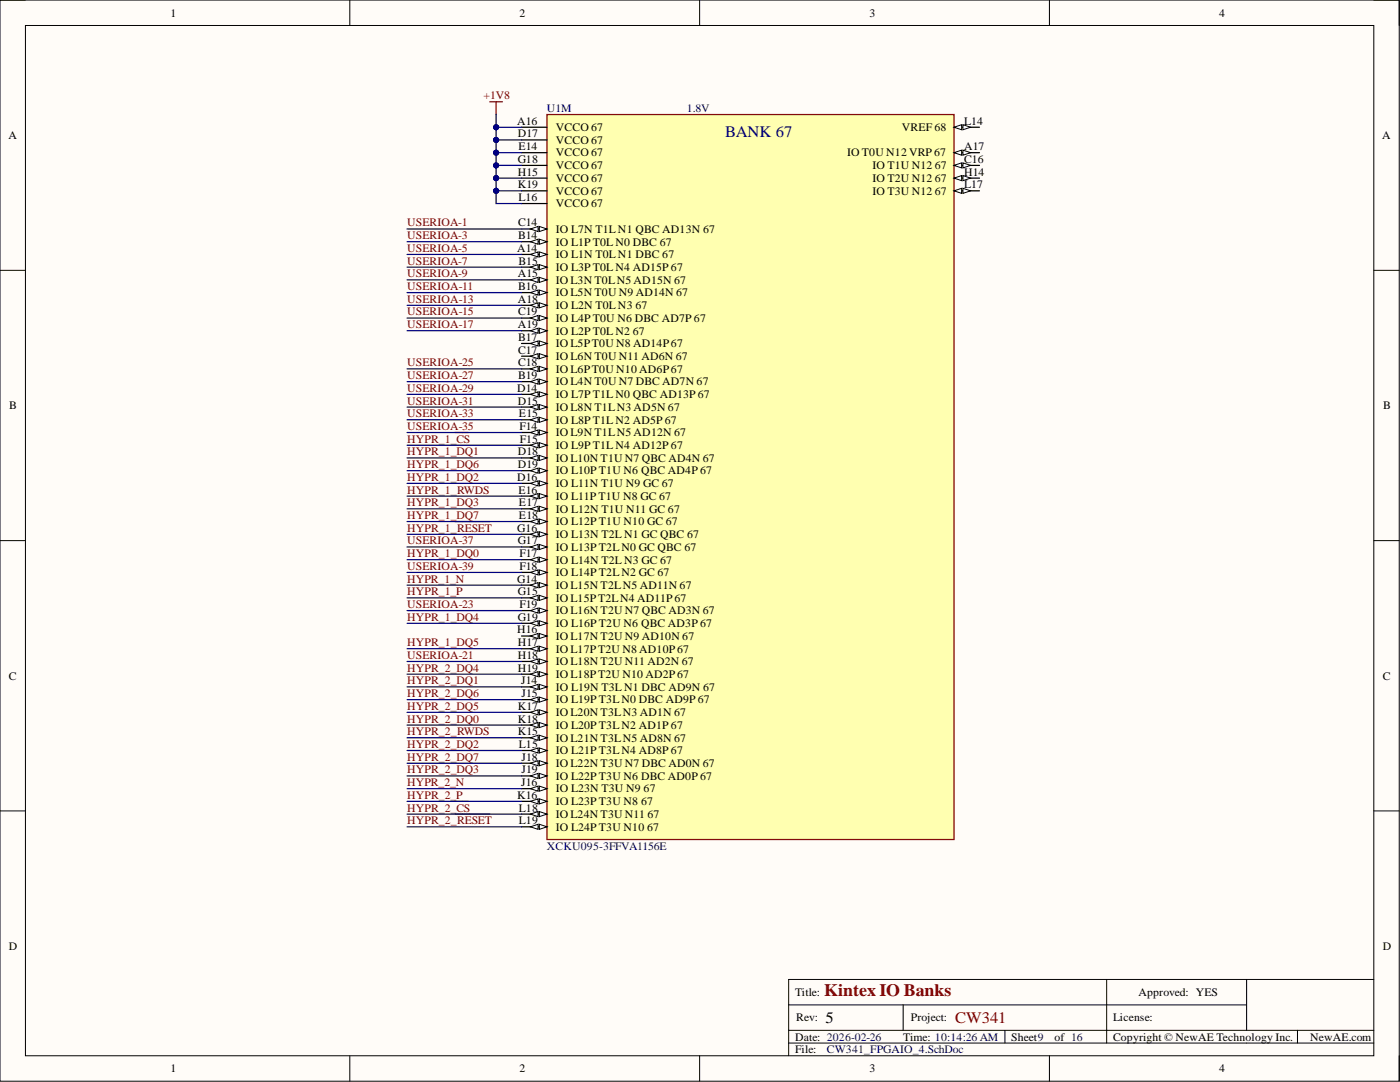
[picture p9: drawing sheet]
<svg xmlns="http://www.w3.org/2000/svg" width="279mm" height="216mm" viewBox="0 0 279 216" stroke-linecap="round" stroke-linejoin="round" font-family="sans-serif">
<path d="M0 0h279.2v215.7h-279.2z" fill-rule="evenodd" fill="#fffcf8"/>
<path d="M0 0h279.2v215.7h-279.2z" fill="none" stroke="#000" stroke-width=".2"/>
<path d="M5.1 5.1h269.1v205.6h-269.1z" fill-rule="evenodd" fill="#fffcf8"/>
<g fill="none" stroke="#000" stroke-width=".2">
<path d="M0 0h5.1M5.1 5.1h269.1v205.6h-269.1zM69.8 0v5.1M139.6 0v5.1M209.4 0v5.1M274.2 0h5v5.1M0 53.9h5.1M274.2 53.9h5M0 107.9h5.1M274.2 107.9h5M0 161.8h5.1M274.2 161.8h5"/>
<path d="M220.9 195.4v12.7M248.8 195.4v10.2M274.2 195.4h-116.8v15.3M69.8 210.7v5M139.6 210.7v5M157.4 200.5h91.4M157.4 208.1h116.8M157.4 205.6h116.8M180.2 200.5v5.1M200.6 205.6v2.5M209.4 210.7v5M258.9 205.6v2.5"/>
<path d="M279.2 210.7v5"/>
</g>
<path d="M97.7 20.3h2.6M99 20.3v2.6M90.8 86.3h2.7M90.8 104.1h6.9M90.8 159.9h2.7M90.8 162.4h6.9" fill="none" stroke="#800000" stroke-width=".25"/>
<path d="M109.2 22.9h81.2v144.6h-81.2z" fill-rule="evenodd" fill="#ffffb0"/>
<path d="M109.2 22.9h81.2v144.6h-81.2z" fill="none" stroke="#800000" stroke-width=".25"/>
<path d="M104.1 25.4h5.1M104.1 27.9h5.1M104.1 30.5h5.1M104.1 33h5.1M104.1 35.5h5.1M104.1 38.1h5.1M104.1 40.6h5.1M104.1 45.7h5.1" fill="none" stroke="#000" stroke-width=".25"/>
<path d="M107.6 45.2l1.6 .5-1.6 .5z" fill="#f8fcff"/>
<path d="M107.6 45.2l1.6 .5-1.6 .5z" fill="none" stroke="#000" stroke-width=".2"/>
<path d="M105.9 45.7l1.5-.5v1z" fill="#f8fcff"/>
<path d="M105.9 45.7l1.5-.5v1z" fill="none" stroke="#000" stroke-width=".2"/>
<path d="M104.1 48.2h5.1" fill="none" stroke="#000" stroke-width=".25"/>
<path d="M107.6 47.7l1.6 .5-1.6 .5z" fill="#f8fcff"/>
<path d="M107.6 47.7l1.6 .5-1.6 .5z" fill="none" stroke="#000" stroke-width=".2"/>
<path d="M105.9 48.2l1.5-.5v1z" fill="#f8fcff"/>
<path d="M105.9 48.2l1.5-.5v1z" fill="none" stroke="#000" stroke-width=".2"/>
<path d="M104.1 50.8h5.1" fill="none" stroke="#000" stroke-width=".25"/>
<path d="M107.6 50.3l1.6 .5-1.6 .5z" fill="#f8fcff"/>
<path d="M107.6 50.3l1.6 .5-1.6 .5z" fill="none" stroke="#000" stroke-width=".2"/>
<path d="M105.9 50.8l1.5-.5v1z" fill="#f8fcff"/>
<path d="M105.9 50.8l1.5-.5v1z" fill="none" stroke="#000" stroke-width=".2"/>
<path d="M104.1 53.3h5.1" fill="none" stroke="#000" stroke-width=".25"/>
<path d="M107.6 52.8l1.6 .5-1.6 .5z" fill="#f8fcff"/>
<path d="M107.6 52.8l1.6 .5-1.6 .5z" fill="none" stroke="#000" stroke-width=".2"/>
<path d="M105.9 53.3l1.5-.5v1z" fill="#f8fcff"/>
<path d="M105.9 53.3l1.5-.5v1z" fill="none" stroke="#000" stroke-width=".2"/>
<path d="M104.1 55.8h5.1" fill="none" stroke="#000" stroke-width=".25"/>
<path d="M107.6 55.3l1.6 .5-1.6 .6z" fill="#f8fcff"/>
<path d="M107.6 55.3l1.6 .5-1.6 .6z" fill="none" stroke="#000" stroke-width=".2"/>
<path d="M105.9 55.8l1.5-.5v1.1z" fill="#f8fcff"/>
<path d="M105.9 55.8l1.5-.5v1.1z" fill="none" stroke="#000" stroke-width=".2"/>
<path d="M104.1 58.4h5.1" fill="none" stroke="#000" stroke-width=".25"/>
<path d="M107.6 57.9l1.6 .5-1.6 .5z" fill="#f8fcff"/>
<path d="M107.6 57.9l1.6 .5-1.6 .5z" fill="none" stroke="#000" stroke-width=".2"/>
<path d="M105.9 58.4l1.5-.5v1z" fill="#f8fcff"/>
<path d="M105.9 58.4l1.5-.5v1z" fill="none" stroke="#000" stroke-width=".2"/>
<path d="M104.1 60.9h5.1" fill="none" stroke="#000" stroke-width=".25"/>
<path d="M107.6 60.4l1.6 .5-1.6 .5z" fill="#f8fcff"/>
<path d="M107.6 60.4l1.6 .5-1.6 .5z" fill="none" stroke="#000" stroke-width=".2"/>
<path d="M105.9 60.9l1.5-.5v1z" fill="#f8fcff"/>
<path d="M105.9 60.9l1.5-.5v1z" fill="none" stroke="#000" stroke-width=".2"/>
<path d="M104.1 63.5h5.1" fill="none" stroke="#000" stroke-width=".25"/>
<path d="M107.6 63l1.6 .5-1.6 .5z" fill="#f8fcff"/>
<path d="M107.6 63l1.6 .5-1.6 .5z" fill="none" stroke="#000" stroke-width=".2"/>
<path d="M105.9 63.5l1.5-.5v1z" fill="#f8fcff"/>
<path d="M105.9 63.5l1.5-.5v1z" fill="none" stroke="#000" stroke-width=".2"/>
<path d="M104.1 66h5.1" fill="none" stroke="#000" stroke-width=".25"/>
<path d="M107.6 65.5l1.6 .5-1.6 .5z" fill="#f8fcff"/>
<path d="M107.6 65.5l1.6 .5-1.6 .5z" fill="none" stroke="#000" stroke-width=".2"/>
<path d="M105.9 66l1.5-.5v1z" fill="#f8fcff"/>
<path d="M105.9 66l1.5-.5v1z" fill="none" stroke="#000" stroke-width=".2"/>
<path d="M104.1 68.5h5.1" fill="none" stroke="#000" stroke-width=".25"/>
<path d="M107.6 68l1.6 .5-1.6 .5z" fill="#f8fcff"/>
<path d="M107.6 68l1.6 .5-1.6 .5z" fill="none" stroke="#000" stroke-width=".2"/>
<path d="M105.9 68.5l1.5-.5v1z" fill="#f8fcff"/>
<path d="M105.9 68.5l1.5-.5v1z" fill="none" stroke="#000" stroke-width=".2"/>
<path d="M104.1 71.1h5.1" fill="none" stroke="#000" stroke-width=".25"/>
<path d="M107.6 70.6l1.6 .5-1.6 .5z" fill="#f8fcff"/>
<path d="M107.6 70.6l1.6 .5-1.6 .5z" fill="none" stroke="#000" stroke-width=".2"/>
<path d="M105.9 71.1l1.5-.5v1z" fill="#f8fcff"/>
<path d="M105.9 71.1l1.5-.5v1z" fill="none" stroke="#000" stroke-width=".2"/>
<path d="M104.1 73.6h5.1" fill="none" stroke="#000" stroke-width=".25"/>
<path d="M107.6 73.1l1.6 .5-1.6 .5z" fill="#f8fcff"/>
<path d="M107.6 73.1l1.6 .5-1.6 .5z" fill="none" stroke="#000" stroke-width=".2"/>
<path d="M105.9 73.6l1.5-.5v1z" fill="#f8fcff"/>
<path d="M105.9 73.6l1.5-.5v1z" fill="none" stroke="#000" stroke-width=".2"/>
<path d="M104.1 76.1h5.1" fill="none" stroke="#000" stroke-width=".25"/>
<path d="M107.6 75.6l1.6 .5-1.6 .6z" fill="#f8fcff"/>
<path d="M107.6 75.6l1.6 .5-1.6 .6z" fill="none" stroke="#000" stroke-width=".2"/>
<path d="M105.9 76.1l1.5-.5v1.1z" fill="#f8fcff"/>
<path d="M105.9 76.1l1.5-.5v1.1z" fill="none" stroke="#000" stroke-width=".2"/>
<path d="M104.1 78.7h5.1" fill="none" stroke="#000" stroke-width=".25"/>
<path d="M107.6 78.2l1.6 .5-1.6 .5z" fill="#f8fcff"/>
<path d="M107.6 78.2l1.6 .5-1.6 .5z" fill="none" stroke="#000" stroke-width=".2"/>
<path d="M105.9 78.7l1.5-.5v1z" fill="#f8fcff"/>
<path d="M105.9 78.7l1.5-.5v1z" fill="none" stroke="#000" stroke-width=".2"/>
<path d="M104.1 81.2h5.1" fill="none" stroke="#000" stroke-width=".25"/>
<path d="M107.6 80.7l1.6 .5-1.6 .5z" fill="#f8fcff"/>
<path d="M107.6 80.7l1.6 .5-1.6 .5z" fill="none" stroke="#000" stroke-width=".2"/>
<path d="M105.9 81.2l1.5-.5v1z" fill="#f8fcff"/>
<path d="M105.9 81.2l1.5-.5v1z" fill="none" stroke="#000" stroke-width=".2"/>
<path d="M104.1 83.8h5.1" fill="none" stroke="#000" stroke-width=".25"/>
<path d="M107.6 83.3l1.6 .5-1.6 .5z" fill="#f8fcff"/>
<path d="M107.6 83.3l1.6 .5-1.6 .5z" fill="none" stroke="#000" stroke-width=".2"/>
<path d="M105.9 83.8l1.5-.5v1z" fill="#f8fcff"/>
<path d="M105.9 83.8l1.5-.5v1z" fill="none" stroke="#000" stroke-width=".2"/>
<path d="M104.1 86.3h5.1" fill="none" stroke="#000" stroke-width=".25"/>
<path d="M107.6 85.8l1.6 .5-1.6 .5z" fill="#f8fcff"/>
<path d="M107.6 85.8l1.6 .5-1.6 .5z" fill="none" stroke="#000" stroke-width=".2"/>
<path d="M105.9 86.3l1.5-.5v1z" fill="#f8fcff"/>
<path d="M105.9 86.3l1.5-.5v1z" fill="none" stroke="#000" stroke-width=".2"/>
<path d="M104.1 88.8h5.1" fill="none" stroke="#000" stroke-width=".25"/>
<path d="M107.6 88.3l1.6 .5-1.6 .5z" fill="#f8fcff"/>
<path d="M107.6 88.3l1.6 .5-1.6 .5z" fill="none" stroke="#000" stroke-width=".2"/>
<path d="M105.9 88.8l1.5-.5v1z" fill="#f8fcff"/>
<path d="M105.9 88.8l1.5-.5v1z" fill="none" stroke="#000" stroke-width=".2"/>
<path d="M104.1 91.4h5.1" fill="none" stroke="#000" stroke-width=".25"/>
<path d="M107.6 90.9l1.6 .5-1.6 .5z" fill="#f8fcff"/>
<path d="M107.6 90.9l1.6 .5-1.6 .5z" fill="none" stroke="#000" stroke-width=".2"/>
<path d="M105.9 91.4l1.5-.5v1z" fill="#f8fcff"/>
<path d="M105.9 91.4l1.5-.5v1z" fill="none" stroke="#000" stroke-width=".2"/>
<path d="M104.1 93.9h5.1" fill="none" stroke="#000" stroke-width=".25"/>
<path d="M107.6 93.4l1.6 .5-1.6 .5z" fill="#f8fcff"/>
<path d="M107.6 93.4l1.6 .5-1.6 .5z" fill="none" stroke="#000" stroke-width=".2"/>
<path d="M105.9 93.9l1.5-.5v1z" fill="#f8fcff"/>
<path d="M105.9 93.9l1.5-.5v1z" fill="none" stroke="#000" stroke-width=".2"/>
<path d="M104.1 96.5h5.1" fill="none" stroke="#000" stroke-width=".25"/>
<path d="M107.6 95.9l1.6 .6-1.6 .5z" fill="#f8fcff"/>
<path d="M107.6 95.9l1.6 .6-1.6 .5z" fill="none" stroke="#000" stroke-width=".2"/>
<path d="M105.9 96.5l1.5-.6v1.1z" fill="#f8fcff"/>
<path d="M105.9 96.5l1.5-.6v1.1z" fill="none" stroke="#000" stroke-width=".2"/>
<path d="M104.1 99h5.1" fill="none" stroke="#000" stroke-width=".25"/>
<path d="M107.6 98.5l1.6 .5-1.6 .5z" fill="#f8fcff"/>
<path d="M107.6 98.5l1.6 .5-1.6 .5z" fill="none" stroke="#000" stroke-width=".2"/>
<path d="M105.9 99l1.5-.5v1z" fill="#f8fcff"/>
<path d="M105.9 99l1.5-.5v1z" fill="none" stroke="#000" stroke-width=".2"/>
<path d="M104.1 101.5h5.1" fill="none" stroke="#000" stroke-width=".25"/>
<path d="M107.6 101l1.6 .5-1.6 .5z" fill="#f8fcff"/>
<path d="M107.6 101l1.6 .5-1.6 .5z" fill="none" stroke="#000" stroke-width=".2"/>
<path d="M105.9 101.5l1.5-.5v1z" fill="#f8fcff"/>
<path d="M105.9 101.5l1.5-.5v1z" fill="none" stroke="#000" stroke-width=".2"/>
<path d="M104.1 104.1h5.1" fill="none" stroke="#000" stroke-width=".25"/>
<path d="M107.6 103.6l1.6 .5-1.6 .5z" fill="#f8fcff"/>
<path d="M107.6 103.6l1.6 .5-1.6 .5z" fill="none" stroke="#000" stroke-width=".2"/>
<path d="M105.9 104.1l1.5-.5v1z" fill="#f8fcff"/>
<path d="M105.9 104.1l1.5-.5v1z" fill="none" stroke="#000" stroke-width=".2"/>
<path d="M104.1 106.6h5.1" fill="none" stroke="#000" stroke-width=".25"/>
<path d="M107.6 106.1l1.6 .5-1.6 .5z" fill="#f8fcff"/>
<path d="M107.6 106.1l1.6 .5-1.6 .5z" fill="none" stroke="#000" stroke-width=".2"/>
<path d="M105.9 106.6l1.5-.5v1z" fill="#f8fcff"/>
<path d="M105.9 106.6l1.5-.5v1z" fill="none" stroke="#000" stroke-width=".2"/>
<path d="M104.1 109.1h5.1" fill="none" stroke="#000" stroke-width=".25"/>
<path d="M107.6 108.6l1.6 .5-1.6 .6z" fill="#f8fcff"/>
<path d="M107.6 108.6l1.6 .5-1.6 .6z" fill="none" stroke="#000" stroke-width=".2"/>
<path d="M105.9 109.1l1.5-.5v1.1z" fill="#f8fcff"/>
<path d="M105.9 109.1l1.5-.5v1.1z" fill="none" stroke="#000" stroke-width=".2"/>
<path d="M104.1 111.7h5.1" fill="none" stroke="#000" stroke-width=".25"/>
<path d="M107.6 111.2l1.6 .5-1.6 .5z" fill="#f8fcff"/>
<path d="M107.6 111.2l1.6 .5-1.6 .5z" fill="none" stroke="#000" stroke-width=".2"/>
<path d="M105.9 111.7l1.5-.5v1z" fill="#f8fcff"/>
<path d="M105.9 111.7l1.5-.5v1z" fill="none" stroke="#000" stroke-width=".2"/>
<path d="M104.1 114.2h5.1" fill="none" stroke="#000" stroke-width=".25"/>
<path d="M107.6 113.7l1.6 .5-1.6 .5z" fill="#f8fcff"/>
<path d="M107.6 113.7l1.6 .5-1.6 .5z" fill="none" stroke="#000" stroke-width=".2"/>
<path d="M105.9 114.2l1.5-.5v1z" fill="#f8fcff"/>
<path d="M105.9 114.2l1.5-.5v1z" fill="none" stroke="#000" stroke-width=".2"/>
<path d="M104.1 116.8h5.1" fill="none" stroke="#000" stroke-width=".25"/>
<path d="M107.6 116.3l1.6 .5-1.6 .5z" fill="#f8fcff"/>
<path d="M107.6 116.3l1.6 .5-1.6 .5z" fill="none" stroke="#000" stroke-width=".2"/>
<path d="M105.9 116.8l1.5-.5v1z" fill="#f8fcff"/>
<path d="M105.9 116.8l1.5-.5v1z" fill="none" stroke="#000" stroke-width=".2"/>
<path d="M104.1 119.3h5.1" fill="none" stroke="#000" stroke-width=".25"/>
<path d="M107.6 118.8l1.6 .5-1.6 .5z" fill="#f8fcff"/>
<path d="M107.6 118.8l1.6 .5-1.6 .5z" fill="none" stroke="#000" stroke-width=".2"/>
<path d="M105.9 119.3l1.5-.5v1z" fill="#f8fcff"/>
<path d="M105.9 119.3l1.5-.5v1z" fill="none" stroke="#000" stroke-width=".2"/>
<path d="M104.1 121.8h5.1" fill="none" stroke="#000" stroke-width=".25"/>
<path d="M107.6 121.3l1.6 .5-1.6 .5z" fill="#f8fcff"/>
<path d="M107.6 121.3l1.6 .5-1.6 .5z" fill="none" stroke="#000" stroke-width=".2"/>
<path d="M105.9 121.8l1.5-.5v1z" fill="#f8fcff"/>
<path d="M105.9 121.8l1.5-.5v1z" fill="none" stroke="#000" stroke-width=".2"/>
<path d="M104.1 124.4h5.1" fill="none" stroke="#000" stroke-width=".25"/>
<path d="M107.6 123.9l1.6 .5-1.6 .5z" fill="#f8fcff"/>
<path d="M107.6 123.9l1.6 .5-1.6 .5z" fill="none" stroke="#000" stroke-width=".2"/>
<path d="M105.9 124.4l1.5-.5v1z" fill="#f8fcff"/>
<path d="M105.9 124.4l1.5-.5v1z" fill="none" stroke="#000" stroke-width=".2"/>
<path d="M104.1 126.9h5.1" fill="none" stroke="#000" stroke-width=".25"/>
<path d="M107.6 126.4l1.6 .5-1.6 .5z" fill="#f8fcff"/>
<path d="M107.6 126.4l1.6 .5-1.6 .5z" fill="none" stroke="#000" stroke-width=".2"/>
<path d="M105.9 126.9l1.5-.5v1z" fill="#f8fcff"/>
<path d="M105.9 126.9l1.5-.5v1z" fill="none" stroke="#000" stroke-width=".2"/>
<path d="M104.1 129.4h5.1" fill="none" stroke="#000" stroke-width=".25"/>
<path d="M107.6 128.9l1.6 .5-1.6 .6z" fill="#f8fcff"/>
<path d="M107.6 128.9l1.6 .5-1.6 .6z" fill="none" stroke="#000" stroke-width=".2"/>
<path d="M105.9 129.4l1.5-.5v1.1z" fill="#f8fcff"/>
<path d="M105.9 129.4l1.5-.5v1.1z" fill="none" stroke="#000" stroke-width=".2"/>
<path d="M104.1 132h5.1" fill="none" stroke="#000" stroke-width=".25"/>
<path d="M107.6 131.5l1.6 .5-1.6 .5z" fill="#f8fcff"/>
<path d="M107.6 131.5l1.6 .5-1.6 .5z" fill="none" stroke="#000" stroke-width=".2"/>
<path d="M105.9 132l1.5-.5v1z" fill="#f8fcff"/>
<path d="M105.9 132l1.5-.5v1z" fill="none" stroke="#000" stroke-width=".2"/>
<path d="M104.1 134.5h5.1" fill="none" stroke="#000" stroke-width=".25"/>
<path d="M107.6 134l1.6 .5-1.6 .5z" fill="#f8fcff"/>
<path d="M107.6 134l1.6 .5-1.6 .5z" fill="none" stroke="#000" stroke-width=".2"/>
<path d="M105.9 134.5l1.5-.5v1z" fill="#f8fcff"/>
<path d="M105.9 134.5l1.5-.5v1z" fill="none" stroke="#000" stroke-width=".2"/>
<path d="M104.1 137.1h5.1" fill="none" stroke="#000" stroke-width=".25"/>
<path d="M107.6 136.6l1.6 .5-1.6 .5z" fill="#f8fcff"/>
<path d="M107.6 136.6l1.6 .5-1.6 .5z" fill="none" stroke="#000" stroke-width=".2"/>
<path d="M105.9 137.1l1.5-.5v1z" fill="#f8fcff"/>
<path d="M105.9 137.1l1.5-.5v1z" fill="none" stroke="#000" stroke-width=".2"/>
<path d="M104.1 139.6h5.1" fill="none" stroke="#000" stroke-width=".25"/>
<path d="M107.6 139.1l1.6 .5-1.6 .5z" fill="#f8fcff"/>
<path d="M107.6 139.1l1.6 .5-1.6 .5z" fill="none" stroke="#000" stroke-width=".2"/>
<path d="M105.9 139.6l1.5-.5v1z" fill="#f8fcff"/>
<path d="M105.9 139.6l1.5-.5v1z" fill="none" stroke="#000" stroke-width=".2"/>
<path d="M104.1 142.1h5.1" fill="none" stroke="#000" stroke-width=".25"/>
<path d="M107.6 141.6l1.6 .5-1.6 .5z" fill="#f8fcff"/>
<path d="M107.6 141.6l1.6 .5-1.6 .5z" fill="none" stroke="#000" stroke-width=".2"/>
<path d="M105.9 142.1l1.5-.5v1z" fill="#f8fcff"/>
<path d="M105.9 142.1l1.5-.5v1z" fill="none" stroke="#000" stroke-width=".2"/>
<path d="M104.1 144.7h5.1" fill="none" stroke="#000" stroke-width=".25"/>
<path d="M107.6 144.2l1.6 .5-1.6 .5z" fill="#f8fcff"/>
<path d="M107.6 144.2l1.6 .5-1.6 .5z" fill="none" stroke="#000" stroke-width=".2"/>
<path d="M105.9 144.7l1.5-.5v1z" fill="#f8fcff"/>
<path d="M105.9 144.7l1.5-.5v1z" fill="none" stroke="#000" stroke-width=".2"/>
<path d="M104.1 147.2h5.1" fill="none" stroke="#000" stroke-width=".25"/>
<path d="M107.6 146.7l1.6 .5-1.6 .5z" fill="#f8fcff"/>
<path d="M107.6 146.7l1.6 .5-1.6 .5z" fill="none" stroke="#000" stroke-width=".2"/>
<path d="M105.9 147.2l1.5-.5v1z" fill="#f8fcff"/>
<path d="M105.9 147.2l1.5-.5v1z" fill="none" stroke="#000" stroke-width=".2"/>
<path d="M104.1 149.8h5.1" fill="none" stroke="#000" stroke-width=".25"/>
<path d="M107.6 149.2l1.6 .6-1.6 .5z" fill="#f8fcff"/>
<path d="M107.6 149.2l1.6 .6-1.6 .5z" fill="none" stroke="#000" stroke-width=".2"/>
<path d="M105.9 149.8l1.5-.6v1.1z" fill="#f8fcff"/>
<path d="M105.9 149.8l1.5-.6v1.1z" fill="none" stroke="#000" stroke-width=".2"/>
<path d="M104.1 152.3h5.1" fill="none" stroke="#000" stroke-width=".25"/>
<path d="M107.6 151.8l1.6 .5-1.6 .5z" fill="#f8fcff"/>
<path d="M107.6 151.8l1.6 .5-1.6 .5z" fill="none" stroke="#000" stroke-width=".2"/>
<path d="M105.9 152.3l1.5-.5v1z" fill="#f8fcff"/>
<path d="M105.9 152.3l1.5-.5v1z" fill="none" stroke="#000" stroke-width=".2"/>
<path d="M104.1 154.8h5.1" fill="none" stroke="#000" stroke-width=".25"/>
<path d="M107.6 154.3l1.6 .5-1.6 .5z" fill="#f8fcff"/>
<path d="M107.6 154.3l1.6 .5-1.6 .5z" fill="none" stroke="#000" stroke-width=".2"/>
<path d="M105.9 154.8l1.5-.5v1z" fill="#f8fcff"/>
<path d="M105.9 154.8l1.5-.5v1z" fill="none" stroke="#000" stroke-width=".2"/>
<path d="M104.1 157.4h5.1" fill="none" stroke="#000" stroke-width=".25"/>
<path d="M107.6 156.9l1.6 .5-1.6 .5z" fill="#f8fcff"/>
<path d="M107.6 156.9l1.6 .5-1.6 .5z" fill="none" stroke="#000" stroke-width=".2"/>
<path d="M105.9 157.4l1.5-.5v1z" fill="#f8fcff"/>
<path d="M105.9 157.4l1.5-.5v1z" fill="none" stroke="#000" stroke-width=".2"/>
<path d="M104.1 159.9h5.1" fill="none" stroke="#000" stroke-width=".25"/>
<path d="M107.6 159.4l1.6 .5-1.6 .5z" fill="#f8fcff"/>
<path d="M107.6 159.4l1.6 .5-1.6 .5z" fill="none" stroke="#000" stroke-width=".2"/>
<path d="M105.9 159.9l1.5-.5v1z" fill="#f8fcff"/>
<path d="M105.9 159.9l1.5-.5v1z" fill="none" stroke="#000" stroke-width=".2"/>
<path d="M104.1 162.4h5.1" fill="none" stroke="#000" stroke-width=".25"/>
<path d="M107.6 161.9l1.6 .5-1.6 .6z" fill="#f8fcff"/>
<path d="M107.6 161.9l1.6 .5-1.6 .6z" fill="none" stroke="#000" stroke-width=".2"/>
<path d="M105.9 162.4l1.5-.5v1.1z" fill="#f8fcff"/>
<path d="M105.9 162.4l1.5-.5v1.1z" fill="none" stroke="#000" stroke-width=".2"/>
<path d="M104.1 165h5.1" fill="none" stroke="#000" stroke-width=".25"/>
<path d="M107.6 164.5l1.6 .5-1.6 .5z" fill="#f8fcff"/>
<path d="M107.6 164.5l1.6 .5-1.6 .5z" fill="none" stroke="#000" stroke-width=".2"/>
<path d="M105.9 165l1.5-.5v1z" fill="#f8fcff"/>
<path d="M105.9 165l1.5-.5v1z" fill="none" stroke="#000" stroke-width=".2"/>
<path d="M190.4 25.4h5.1" fill="none" stroke="#000" stroke-width=".25"/>
<path d="M190.4 25.4l1.5-.5v1z" fill="#f8fcff"/>
<path d="M190.4 25.4l1.5-.5v1z" fill="none" stroke="#000" stroke-width=".2"/>
<path d="M192.2 24.9l1.5 .5-1.5 .5z" fill="#f8fcff"/>
<path d="M192.2 24.9l1.5 .5-1.5 .5z" fill="none" stroke="#000" stroke-width=".2"/>
<path d="M190.4 30.5h5.1" fill="none" stroke="#000" stroke-width=".25"/>
<path d="M190.4 30.5l1.5-.5v1z" fill="#f8fcff"/>
<path d="M190.4 30.5l1.5-.5v1z" fill="none" stroke="#000" stroke-width=".2"/>
<path d="M192.2 30l1.5 .5-1.5 .5z" fill="#f8fcff"/>
<path d="M192.2 30l1.5 .5-1.5 .5z" fill="none" stroke="#000" stroke-width=".2"/>
<path d="M190.4 33h5.1" fill="none" stroke="#000" stroke-width=".25"/>
<path d="M190.4 33l1.5-.5v1z" fill="#f8fcff"/>
<path d="M190.4 33l1.5-.5v1z" fill="none" stroke="#000" stroke-width=".2"/>
<path d="M192.2 32.5l1.5 .5-1.5 .5z" fill="#f8fcff"/>
<path d="M192.2 32.5l1.5 .5-1.5 .5z" fill="none" stroke="#000" stroke-width=".2"/>
<path d="M190.4 35.5h5.1" fill="none" stroke="#000" stroke-width=".25"/>
<path d="M190.4 35.5l1.5-.5v1z" fill="#f8fcff"/>
<path d="M190.4 35.5l1.5-.5v1z" fill="none" stroke="#000" stroke-width=".2"/>
<path d="M192.2 35l1.5 .5-1.5 .5z" fill="#f8fcff"/>
<path d="M192.2 35l1.5 .5-1.5 .5z" fill="none" stroke="#000" stroke-width=".2"/>
<path d="M190.4 38.1h5.1" fill="none" stroke="#000" stroke-width=".25"/>
<path d="M190.4 38.1l1.5-.5v1z" fill="#f8fcff"/>
<path d="M190.4 38.1l1.5-.5v1z" fill="none" stroke="#000" stroke-width=".2"/>
<path d="M192.2 37.6l1.5 .5-1.5 .5z" fill="#f8fcff"/>
<path d="M192.2 37.6l1.5 .5-1.5 .5z" fill="none" stroke="#000" stroke-width=".2"/>
<g fill="none" stroke="#000080" stroke-width=".25">
<path d="M99 22.9v17.7h5.1M81.2 91.4h22.9M81.2 96.5h22.9M81.2 93.9h22.9M81.2 88.8h22.9M81.2 99h22.9M81.2 111.7h22.9M81.2 101.5h22.9M81.2 104.1h22.9M81.2 119.3h22.9M81.2 116.8h22.9M81.2 106.6h22.9"/>
<path d="M81.2 124.4h22.9M81.2 129.4h22.9M81.2 137.1h22.9M81.2 134.5h22.9M81.2 139.6h22.9M81.2 149.8h22.9M81.2 154.8h22.9M81.2 142.1h22.9M81.2 152.3h22.9M81.2 159.9h22.9M81.2 157.4h22.9M81.2 147.2h22.9"/>
<path d="M81.2 144.7h22.9M81.2 165h22.9M81.2 162.4h22.9"/>
</g>
<circle cx="99" cy="25.4" r=".51" fill="#000080"/>
<circle cx="99" cy="25.4" r=".51" fill="none" stroke="#000080" stroke-width=".2"/>
<circle cx="99" cy="27.9" r=".51" fill="#000080"/>
<circle cx="99" cy="27.9" r=".51" fill="none" stroke="#000080" stroke-width=".2"/>
<circle cx="99" cy="30.5" r=".51" fill="#000080"/>
<circle cx="99" cy="30.5" r=".51" fill="none" stroke="#000080" stroke-width=".2"/>
<circle cx="99" cy="33" r=".51" fill="#000080"/>
<circle cx="99" cy="33" r=".51" fill="none" stroke="#000080" stroke-width=".2"/>
<circle cx="99" cy="35.5" r=".51" fill="#000080"/>
<circle cx="99" cy="35.5" r=".51" fill="none" stroke="#000080" stroke-width=".2"/>
<circle cx="99" cy="38.1" r=".51" fill="#000080"/>
<circle cx="99" cy="38.1" r=".51" fill="none" stroke="#000080" stroke-width=".2"/>
<path d="M99 38.1h5.1" fill="none" stroke="#000080" stroke-width=".25"/>
<circle cx="99" cy="38.1" r=".51" fill="#000080"/>
<circle cx="99" cy="38.1" r=".51" fill="none" stroke="#000080" stroke-width=".2"/>
<path d="M99 35.5h5.1" fill="none" stroke="#000080" stroke-width=".25"/>
<circle cx="99" cy="35.5" r=".51" fill="#000080"/>
<circle cx="99" cy="35.5" r=".51" fill="none" stroke="#000080" stroke-width=".2"/>
<path d="M99 33h5.1" fill="none" stroke="#000080" stroke-width=".25"/>
<circle cx="99" cy="33" r=".51" fill="#000080"/>
<circle cx="99" cy="33" r=".51" fill="none" stroke="#000080" stroke-width=".2"/>
<path d="M99 30.5h5.1" fill="none" stroke="#000080" stroke-width=".25"/>
<circle cx="99" cy="30.5" r=".51" fill="#000080"/>
<circle cx="99" cy="30.5" r=".51" fill="none" stroke="#000080" stroke-width=".2"/>
<path d="M99 27.9h5.1" fill="none" stroke="#000080" stroke-width=".25"/>
<circle cx="99" cy="27.9" r=".51" fill="#000080"/>
<circle cx="99" cy="27.9" r=".51" fill="none" stroke="#000080" stroke-width=".2"/>
<path d="M99 25.4h5.1" fill="none" stroke="#000080" stroke-width=".25"/>
<circle cx="99" cy="25.4" r=".51" fill="#000080"/>
<circle cx="99" cy="25.4" r=".51" fill="none" stroke="#000080" stroke-width=".2"/>
<g fill="none" stroke="#000080" stroke-width=".25">
<path d="M81.2 45.7h22.9M81.2 48.2h22.9M81.2 50.8h22.9M81.2 53.3h22.9M81.2 55.8h22.9M81.2 58.4h22.9M81.2 60.9h22.9M81.2 63.5h22.9M81.2 66h22.9M81.2 73.6h22.9M81.2 76.1h22.9M81.2 78.7h22.9"/>
<path d="M81.2 81.2h22.9M81.2 83.8h22.9M81.2 86.3h22.9M81.2 109.1h22.9M81.2 114.2h22.9M81.2 121.8h22.9M81.2 132h22.9"/>
</g>
<text font-size="3.5" fill="#800000" x="164.5" y="198.7">Kintex IO Banks</text>
<text font-size="3.2" fill="#000080" x="144.7" y="27.3">BANK 67</text>
<text font-size="3.2" x="164.8" y="204.2">5</text>
<text font-size="3.2" fill="#800000" x="190.7" y="204.2">CW341</text>
<g font-size="2.3">
<text x="34" y="3.3">1</text>
<text x="103.7" y="3.3">2</text>
<text x="173.6" y="3.3">3</text>
<text x="243.3" y="3.3">4</text>
<text x="1.7" y="27.8">A</text>
<text x="103.2" y="24.9">A16</text>
<text x="103.3" y="27.4">D17</text>
<text x="103.5" y="30">E14</text>
<text x="110.9" y="26.2">VCCO 67</text>
<text x="110.9" y="28.7">VCCO 67</text>
<text x="180" y="26.2">VREF 68</text>
<text x="192.4" y="24.9">L14</text>
<text x="192.4" y="30">A17</text>
<text x="275.9" y="27.8">A</text>
<text x="103.3" y="32.5">G18</text>
<text x="103.3" y="35">H15</text>
<text x="110.9" y="31.2">VCCO 67</text>
<text x="110.9" y="33.8">VCCO 67</text>
<text x="169.1" y="31.2">IO T0U N12 VRP 67</text>
<text x="174.2" y="33.8">IO T1U N12</text>
<text x="186.5" y="33.8">67</text>
<text x="192.4" y="32.5">C16</text>
<text x="192.4" y="35">H14</text>
<text x="103.3" y="37.6">K19</text>
<text x="103.5" y="40.1">L16</text>
<text x="110.9" y="36.3">VCCO 67</text>
<text x="110.9" y="38.8">VCCO 67</text>
<text x="110.9" y="41.4">VCCO 67</text>
<text x="174.2" y="36.3">IO T2U N12</text>
<text x="174.2" y="38.8">IO T3U N12</text>
<text x="186.5" y="36.3">67</text>
<text x="186.5" y="38.8">67</text>
<text x="192.4" y="37.6">L17</text>
<text x="103.4" y="45.2">C14</text>
<text x="103.4" y="47.7">B14</text>
<text x="110.9" y="46.5">IO L7N T1L N1 QBC AD13N 67</text>
<text x="103.2" y="50.3">A14</text>
<text x="103.5" y="52.8">B15</text>
<text x="110.9" y="49">IO L1P T0L N0 DBC 67</text>
<text x="110.9" y="51.5">IO L1N T0L N1 DBC 67</text>
<text x="103.3" y="55.3">A15</text>
<text x="103.4" y="57.9">B16</text>
<text x="110.9" y="54.1">IO L3P T0L N4 AD15P 67</text>
<text x="110.9" y="56.6">IO L3N T0LN5 AD15N 67</text>
<text x="110.9" y="59.1">IO L5N T0U N9 AD14N 67</text>
<text x="103.3" y="60.4">A18</text>
<text x="103.3" y="65.5">A19</text>
<text x="103.4" y="63">C19</text>
<text x="110.9" y="61.7">IO L2N T0L N3</text>
<text x="110.9" y="64.2">IO L4P T0U N6 DBC AD7P 67</text>
<text x="126.8" y="61.7">67</text>
<text x="103.4" y="68">B17</text>
<text x="103.4" y="70.6">C17</text>
<text x="110.9" y="66.8">IO L2P T0L N2</text>
<text x="110.9" y="69.3">IO L5PT0U N8 AD14P67</text>
<text x="110.9" y="71.8">IO L6N T0U N11 AD6N 67</text>
<text x="126.3" y="66.8">67</text>
<text x="103.4" y="73.1">C18</text>
<text x="103.4" y="75.6">B19</text>
<text x="110.9" y="74.4">IO L6PT0U N10 AD6P67</text>
<text x="110.9" y="76.9">IO L4N T0U N7 DBC AD7N 67</text>
<text x="1.9" y="81.6">B</text>
<text x="103.2" y="78.2">D14</text>
<text x="103.3" y="80.7">D15</text>
<text x="103.6" y="83.3">E15</text>
<text x="110.9" y="79.4">IO L7P T1L N0 QBC AD13P 67</text>
<text x="110.9" y="82">IO L8N T1LN3 AD5N 67</text>
<text x="276" y="81.6">B</text>
<text x="103.7" y="85.8">F14</text>
<text x="103.7" y="88.3">F15</text>
<text x="110.9" y="84.5">IO L8P T1L N2 AD5P 67</text>
<text x="110.9" y="87.1">IO L9N T1LN5 AD12N 67</text>
<text x="110.9" y="89.6">IO L9P T1L N4 AD12P 67</text>
<text x="103.2" y="95.9">D16</text>
<text x="103.3" y="90.9">D18</text>
<text x="103.3" y="93.4">D19</text>
<text x="110.9" y="92.1">IO L10N T1U N7 QBC AD4N 67</text>
<text x="110.9" y="94.7">IO L10P T1U N6 QBC AD4P 67</text>
<text x="103.5" y="98.5">E16</text>
<text x="103.6" y="101">E17</text>
<text x="110.9" y="97.2">IO L11N T1U N9 GC 67</text>
<text x="110.9" y="99.8">IO L11P T1U N8 GC 67</text>
<text x="103.2" y="106.1">G16</text>
<text x="103.6" y="103.6">E18</text>
<text x="110.9" y="102.3">IO L12N T1U N11 GC 67</text>
<text x="110.9" y="104.8">IO L12P T1U N10 GC 67</text>
<text x="110.9" y="107.4">IO L13N T2L N1 GC QBC 67</text>
<text x="103.3" y="108.6">G17</text>
<text x="103.7" y="111.2">F17</text>
<text x="103.7" y="113.7">F18</text>
<text x="110.9" y="109.9">IO L13P T2L N0 GC QBC 67</text>
<text x="110.9" y="112.4">IO L14N T2L N3 GC 67</text>
<text x="103.2" y="116.3">G14</text>
<text x="103.3" y="118.8">G15</text>
<text x="110.9" y="115">IO L14P T2L N2 GC 67</text>
<text x="110.9" y="117.5">IO L15N T2LN5 AD11N 67</text>
<text x="103.3" y="123.9">G19</text>
<text x="103.7" y="121.3">F19</text>
<text x="110.9" y="120.1">IO L15PT2LN4 AD11P67</text>
<text x="110.9" y="122.6">IO L16N T2U N7 QBC AD3N 67</text>
<text x="110.9" y="125.1">IO L16P T2U N6 QBC AD3P 67</text>
<text x="103.2" y="126.4">H16</text>
<text x="103.3" y="128.9">H17</text>
<text x="103.3" y="131.5">H18</text>
<text x="110.9" y="127.7">IO L17N T2U N9 AD10N 67</text>
<text x="110.9" y="130.2">IO L17PT2U N8 AD10P67</text>
<text x="1.8" y="135.6">C</text>
<text x="103.3" y="134">H19</text>
<text x="104" y="136.6">J14</text>
<text x="110.9" y="132.7">IO L18N T2U N11 AD2N 67</text>
<text x="110.9" y="135.3">IO L18PT2U N10 AD2P67</text>
<text x="110.9" y="137.8">IO L19N T3L N1 DBC AD9N 67</text>
<text x="275.9" y="135.6">C</text>
<text x="103.3" y="141.6">K17</text>
<text x="104.1" y="139.1">J15</text>
<text x="110.9" y="140.4">IO L19P T3L N0 DBC AD9P 67</text>
<text x="110.9" y="142.9">IO L20N T3LN3 AD1N 67</text>
<text x="103.3" y="144.2">K18</text>
<text x="103.3" y="146.7">K15</text>
<text x="103.6" y="149.2">L15</text>
<text x="110.9" y="145.4">IO L20P T3L N2 AD1P 67</text>
<text x="110.9" y="148">IO L21N T3LN5 AD8N 67</text>
<text x="104.1" y="151.8">J18</text>
<text x="104.1" y="154.3">J19</text>
<text x="110.9" y="150.5">IO L21P T3L N4 AD8P 67</text>
<text x="110.9" y="153.1">IO L22N T3U N7 DBC AD0N 67</text>
<text x="110.9" y="155.6">IO L22P T3U N6 DBC AD0P 67</text>
<text x="103.2" y="159.4">K16</text>
<text x="103.6" y="161.9">L18</text>
<text x="104" y="156.9">J16</text>
<text x="110.9" y="158.1">IO L23N T3U N9</text>
<text x="110.9" y="160.7">IO L23P T3U N8</text>
<text x="127.9" y="160.7">67</text>
<text x="128.4" y="158.1">67</text>
<text x="103.6" y="164.5">L19</text>
<text x="110.9" y="163.2">IO L24N T3U N11</text>
<text x="110.9" y="165.7">IO L24P T3U N10</text>
<text x="129.1" y="165.7">67</text>
<text x="129.2" y="163.2">67</text>
<text x="1.8" y="189.5">D</text>
<text x="275.9" y="189.5">D</text>
<text x="158.7" y="198.7">Title:</text>
<text x="158.9" y="203.8">Rev:</text>
<text x="181.8" y="203.8">Project:</text>
<text x="222.1" y="203.8">License:</text>
<text x="227.2" y="198.7">Approved: YES</text>
<text x="158.7" y="207.6">Date: 2026-02-26</text>
<text x="180.2" y="207.6">Time: 10:14:26 AM</text>
<text x="201.8" y="207.6">Sheet9</text>
<text x="210.5" y="207.6">of 16</text>
<text x="222.1" y="207.6">Copyright © NewAE Technology Inc.</text>
<text x="261.5" y="207.6">NewAE.com</text>
<text x="34" y="214">1</text>
<text x="103.7" y="214">2</text>
<text x="158.7" y="210.2">File:</text>
<text x="173.6" y="214">3</text>
<text x="243.3" y="214">4</text>
</g>
<g font-size="2.3" fill="#800000">
<text x="96.5" y="19.8">+1V8</text>
<text x="81.2" y="45.2">USERIOA-1</text>
<text x="81.2" y="47.7">USERIOA-3</text>
<text x="81.2" y="50.3">USERIOA-5</text>
<text x="81.2" y="52.8">USERIOA-7</text>
<text x="81.2" y="55.3">USERIOA-9</text>
<text x="81.2" y="57.9">USERIOA-11</text>
<text x="81.2" y="60.4">USERIOA-13</text>
<text x="81.2" y="63">USERIOA-15</text>
<text x="81.2" y="65.5">USERIOA-17</text>
<text x="81.2" y="73.1">USERIOA-25</text>
<text x="81.2" y="75.6">USERIOA-27</text>
<text x="81.2" y="78.2">USERIOA-29</text>
<text x="81.2" y="80.7">USERIOA-31</text>
<text x="81.2" y="83.3">USERIOA-33</text>
<text x="81.2" y="88.3">HYPR_1_CS</text>
<text x="81.2" y="85.8">USERIOA-35</text>
<text x="81.2" y="90.9">HYPR_1_DQ1</text>
<text x="81.2" y="95.9">HYPR_1_DQ2</text>
<text x="81.2" y="93.4">HYPR_1_DQ6</text>
<text x="81.2" y="101">HYPR_1_DQ3</text>
<text x="81.2" y="98.5">HYPR_1_RWDS</text>
<text x="81.2" y="103.6">HYPR_1_DQ7</text>
<text x="81.2" y="106.1">HYPR_1_RESET</text>
<text x="81.2" y="111.2">HYPR_1_DQ0</text>
<text x="81.2" y="108.6">USERIOA-37</text>
<text x="81.2" y="113.7">USERIOA-39</text>
<text x="81.2" y="118.8">HYPR_1_P</text>
<text x="81.2" y="116.3">HYPR_1_N</text>
<text x="81.2" y="123.9">HYPR_1_DQ4</text>
<text x="81.2" y="121.3">USERIOA-23</text>
<text x="81.2" y="128.9">HYPR_1_DQ5</text>
<text x="81.2" y="131.5">USERIOA-21</text>
<text x="81.2" y="136.6">HYPR_2_DQ1</text>
<text x="81.2" y="134">HYPR_2_DQ4</text>
<text x="81.2" y="141.6">HYPR_2_DQ5</text>
<text x="81.2" y="139.1">HYPR_2_DQ6</text>
<text x="81.2" y="144.2">HYPR_2_DQ0</text>
<text x="81.2" y="149.2">HYPR_2_DQ2</text>
<text x="81.2" y="146.7">HYPR_2_RWDS</text>
<text x="81.2" y="154.3">HYPR_2_DQ3</text>
<text x="81.2" y="151.8">HYPR_2_DQ7</text>
<text x="81.2" y="161.9">HYPR_2_CS</text>
<text x="81.2" y="159.4">HYPR_2_P</text>
<text x="81.2" y="156.9">HYPR_2_N</text>
<text x="81.2" y="164.5">HYPR_2_RESET</text>
</g>
<g font-size="2.3" fill="#000080">
<text x="109.2" y="22.3">U1M</text>
<text x="137.1" y="22.3">1.8V</text>
<text x="109.2" y="169.5">XCKU095-3FFVA1156E</text>
<text x="165" y="210.2">CW341_FPGAIO_4.SchDoc</text>
</g>
</svg>
